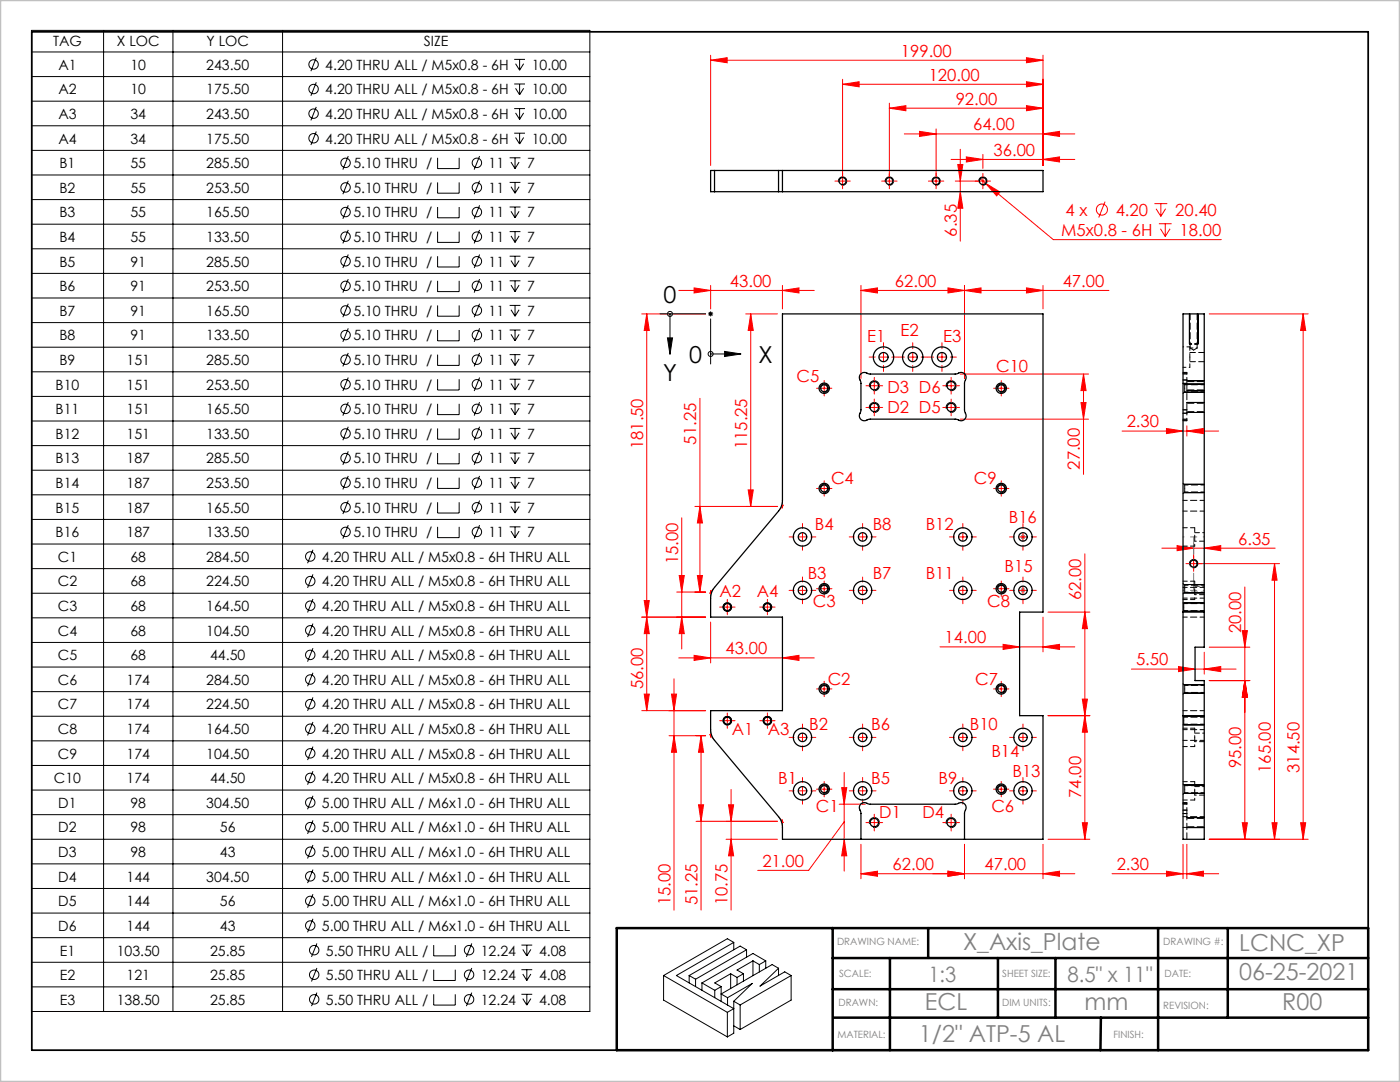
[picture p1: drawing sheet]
<svg xmlns="http://www.w3.org/2000/svg" width="279mm" height="216mm" viewBox="0 0 279 216" stroke-linecap="round" stroke-linejoin="round" font-family="sans-serif">
<g fill="none" stroke="#f00" stroke-width=".2">
<path d="M141.8 12l3.3-.5v1zM141.8 11v22M141.8 12h66.4M168.2 16.8l3.3-.5v1zM168.2 15.8v19.3M168.2 16.8h40M204.9 16.3l3.3 .5-3.3 .5zM204.9 11.5l3.3 .5-3.3 .5zM208.2 11v22M167.3 36.1h1.7M168.2 35.3v1.7M176.7 36.1h1.6"/>
<path d="M177.5 21.6l3.3-.5v1zM177.5 20.6v14.5M177.5 21.6h30.7M177.5 35.3v1.7M180.5 26.7h34M183.5 26.2l3.3 .5-3.3 .5zM186 36.1h1.7M186.8 35.3v1.7M186.8 25.7v9.4M189.8 31.8h24.7M190.6 36.1h4.6M191.1 32.8h1.1l-.6 3.3z"/>
<path d="M191.6 38.3l.6 3.3h-1.1zM191.6 29.8v18.3M192.9 31.3l3.3 .5-3.3 .5zM195.3 36.1h1.7M195.6 35.7l14.6 12.1h33.5M196.2 35.3v1.7M196.2 30.8v2.8M196.7 36.6l2.9 1.7-.7 .8zM204.9 21.1l3.3 .5-3.3 .5zM208.2 31.8l3.3-.5v1zM208.2 26.7l3.3-.5v1zM135.5 58h27"/>
<path d="M138.5 57.4l3.3 .6-3.3 .5zM141.8 57v4.6M156.2 58l3.3-.6v1.1zM156.2 57v4.6M171.8 58l3.3-.6v1.1zM171.8 58h49.5M171.8 57v18.5M189.2 57.4l3.3 .6-3.3 .5zM192.5 58l3.3-.6v1.1zM192.5 57v18.5M204.9 57.4l3.3 .6-3.3 .5zM208.2 57v4.6"/>
<path d="M220.5 40.2l-1.2 3.2M230.4 40.6h2.5M230.7 41.6l1 1.6M231.3 44.6h2.5M231.6 45.7l.9 1.5M231.7 40.6v2.6M232.5 44.6v2.6M232.6 41.6l-.9 1.6M233.5 45.7l-1 1.5M128.1 62.6h12.7M129.1 62.6v79.2M129.1 62.6l.5 3.3h-1z"/>
<path d="M139.7 79.5v38.6M148.8 62.6h6.4M149.8 62.6l.5 3.3h-1zM149.8 62.6v38.5M163.7 77.5h1.6M164.5 76.6v1.7M173.7 77h1.6M174.5 76.1v1.7M175.5 71.3h1.7M176.3 70.4v1.7M181.3 71.3h1.7M182.2 70.4v1.7"/>
<path d="M187.2 71.3h1.6M188 70.4v1.7M189 77h1.7M189.8 76.1v1.7M191.6 74.6h25.6M199 77.5h1.7M199.8 76.6v1.7M216.2 74.6l.5 3.3h-1zM216.2 74.6v20.1M241.3 62.6h19.8M260.1 62.6l.5 3.3h-1zM260.1 62.6v104.9"/>
<path d="M149.3 97.8h1l-.5 3.3zM163.7 97.5h1.6M164.5 96.6v1.7M173.7 81.3h1.6M174.5 80.5v1.6M189 81.3h1.7M189.8 80.5v1.6M191.6 83.6h25.6M199 97.5h1.7M199.8 96.6v1.7M215.7 80.3h1l-.5 3.3zM223.9 86h19.3"/>
<path d="M232.8 85.5l3.3 .5-3.3 .5zM236.9 86l3.3-.5v1zM236.9 85v2M128.6 119.8h1l-.5 3.3zM135.1 118.1h5.7M135.5 114.8h1.1l-.5 3.3zM136.1 103.3v26.2M138.7 101.1h16.5M139.2 114.8h1l-.5 3.3zM139.7 101.1l.5 3.3h-1zM141.8 117.8v1.2M142.4 117.5l-.8 .9"/>
<path d="M156.2 100.2v1.2M156.4 100.8l-.8 .9M159.3 107.1h1.7M159.3 117.8h1.7M160.2 106.3v1.7M160.2 117v1.6M163.7 117.5h1.6M164.5 116.6v1.7M171.3 107.1h1.7M171.3 117.8h1.7M172.2 106.3v1.7M172.2 117v1.6"/>
<path d="M191.3 107.1h1.7M191.3 117.8h1.7M192.2 106.3v1.7M192.2 117v1.6M199 117.5h1.7M199.8 116.6v1.7M203.3 107.1h1.7M203.3 117.8h1.7M204.2 106.3v1.7M204.2 117v1.6M216.5 110.5v57M231.9 109.4h22.6"/>
<path d="M234.9 108.9l3.3 .5-3.3 .5zM237.4 112.5h1.6M238.2 108.4v3.1M238.2 111.6v1.7M239.2 112.5h16.2M240.3 109.4l3.3-.5v1zM248.4 117.1v50.4M254.4 112.5l.5 3.3h-1zM254.4 112.5v55M128.6 138.5h1l-.5 3.3zM129.1 123.1l.5 3.3h-1zM134 138.5h1l-.5 3.3z"/>
<path d="M134.5 135.5v46.1M135.5 131.3h27M136.1 123.1l.5 3.3h-1.1zM138.5 130.8l3.3 .5-3.3 .5zM140.8 123.1h-12.7M141.8 124.1v8.2M144.3 121.1h1.7M145.2 120.3v1.7M152.3 121.1h1.7M153.2 120.3v1.7M156.2 131.3l3.3-.5v1zM163.7 137.5h1.6"/>
<path d="M164.5 136.6v1.7M187.6 129.1h26.9M199 137.5h1.7M199.8 136.6v1.7M200.2 128.6l3.3 .5-3.3 .5zM208.2 129.1l3.3-.5v1zM208.2 123.1v7M209.2 122.1h8.3M216 139.5h1l-.5 3.3zM216.5 122.1l.5 3.3h-1zM225.8 133.5h20.9M235.2 133l3.3 .5-3.3 .5z"/>
<path d="M240.3 133.5l3.3-.5v1zM240.3 130.1v4.4M241.3 129.1h8.1M241.3 135.8h8.1M247.9 125.8h1l-.5 3.3zM248.4 135.8l.5 3.3h-1zM133.5 146.8h7.3M134.5 146.8l.5 3.3h-1zM139.9 146.8l.5 3.3h-1zM139.9 146.8v34.8M140.8 141.8h-12.7M141.6 146.5l.8 1"/>
<path d="M141.8 145.9v1.2M144.3 143.8h1.7M145.2 143v1.6M145.9 157.5v24.1M152.3 143.8h1.7M153.2 143v1.6M159.3 147.1h1.7M159.3 157.8h1.7M160.2 146.3v1.7M160.2 157v1.6M163.7 157.5h1.6M164.5 156.6v1.7"/>
<path d="M168 157.2h1l-.5 3.3zM168.5 154.1v19.7M171.3 147.1h1.7M171.3 157.8h1.7M172.2 146.3v1.7M172.2 157v1.6M191.3 147.1h1.7M191.3 157.8h1.7M192.2 146.3v1.7M192.2 157v1.6M199 157.5h1.7M199.8 156.6v1.7"/>
<path d="M203.3 147.1h1.7M203.3 157.8h1.7M204.2 146.3v1.7M204.2 157v1.6M209.2 142.8h8.3M216.5 142.8l.5 3.3h-1zM138.9 163.9h16.3M139.4 160.6h1l-.5 3.3zM144.9 167.5h10.3M145.4 160.6h1l-.5 3.3zM145.9 167.5l.5 3.3h-1zM155.6 163.2l.8 .9"/>
<path d="M156.2 163.6v1.2M167.5 160.5h5.2M168.5 167.5l.5 3.3h-1zM168.5 164l-7.1 9.7h-10.2M171.8 174.3l3.3-.5v1.1zM171.8 168.5v6.8M171.8 174.3h42.7M173.7 164.1h1.6M174.5 163.3v1.7M189 164.1h1.7M189.2 173.8l3.3 .5-3.3 .6zM189.8 163.3v1.7"/>
<path d="M192.5 168.5v6.8M208.2 174.3l3.3-.5v1.1zM208.2 168.5v6.8M209.2 167.5h8.3M216 164.2h1l-.5 3.3zM221.9 174.3h21.3M232.8 173.8l3.3 .5-3.3 .6zM236.1 168.5v6.8M236.9 174.3l3.3-.5v1.1zM236.9 168.5v6.8M241.3 167.5h19.8M247.9 164.2h1l-.5 3.3z"/>
<path d="M253.9 164.2h1l-.5 3.3zM259.6 164.2h1l-.5 3.3z"/>
<circle cx="219.9" cy="41.8" r="1.11"/>
</g>
<g fill="none" stroke="#000" stroke-width=".2">
<path d="M6.3 6.1h111.4v195.7h-111.4zM6.3 15.3h111.4M6.3 10.4h111.4M20.7 6.1v195.7M34.5 6.1v195.7M56.4 6.1v195.7M63.1 11.5l-1.1 2.7M63.1 16.4l-1.1 2.7M102.6 11.8h2.2M102.6 16.8h2.2M102.9 12.7l.8 1.3M102.9 17.6l.8 1.3"/>
<path d="M103.7 11.8v2.2M103.7 16.8v2.1M104.5 12.7l-.8 1.3M104.5 17.6l-.8 1.3M6.3 20.2h111.4M6.3 25.1h111.4M6.3 30h111.4M6.3 34.9h111.4M6.3 39.8h111.4M63.1 21.3l-1.1 2.7M63.1 26.2l-1.1 2.7M69.5 31.2l-1.1 2.6"/>
<path d="M69.5 36.1l-1.1 2.6M87.3 31.5v2.1h4.3v-2.1M87.3 36.4v2.1h4.3v-2.1M95.7 31.2l-1.1 2.6M95.7 36.1l-1.1 2.6M101.7 31.5h2.2M101.7 36.4h2.2M102 32.3l.8 1.3M102 37.3l.8 1.2M102.6 21.7h2.2M102.6 26.6h2.2M102.8 31.5v2.1"/>
<path d="M102.8 36.4v2.1M102.9 22.5l.8 1.3M102.9 27.4l.8 1.3M103.6 32.3l-.8 1.3M103.6 37.3l-.8 1.2M103.7 21.7v2.1M103.7 26.6v2.1M104.5 22.5l-.8 1.3M104.5 27.4l-.8 1.3M167.3 36.3a.83 .83 0 0 1 .8-1 .83 .83 0 0 1 .9 .9 .83 .83 0 0 1-1.1 .7M176.7 36.3a.83 .83 0 0 1 .7-1 .83 .83 0 0 1 .9 .9 .83 .83 0 0 1-1 .7M186 36.3a.83 .83 0 0 1 .7-1 .83 .83 0 0 1 1 .9 .83 .83 0 0 1-1.1 .7"/>
<path d="M195.3 36.3a.83 .83 0 0 1 .8-1 .83 .83 0 0 1 .9 .9 .83 .83 0 0 1-1.1 .7M6.3 44.7h111.4M6.3 49.6h111.4M6.3 54.6h111.4M6.3 59.5h111.4M69.5 41l-1.1 2.7M69.5 45.9l-1.1 2.7M69.5 50.8l-1.1 2.7M69.5 55.7l-1.1 2.7M87.3 41.3v2.2h4.3v-2.2M87.3 46.2v2.2h4.3v-2.2M87.3 51.1v2.2h4.3v-2.2"/>
<path d="M87.3 56v2.2h4.3v-2.2M95.7 41l-1.1 2.7M95.7 45.9l-1.1 2.7M95.7 50.8l-1.1 2.7M95.7 55.7l-1.1 2.7M101.7 41.3h2.2M101.7 46.2h2.2M101.7 51.1h2.2M101.7 56h2.2M102 42.2l.8 1.3M102 47.1l.8 1.3M102 52l.8 1.3"/>
<path d="M102 56.9l.8 1.3M102.8 41.3v2.2M102.8 46.2v2.2M102.8 51.1v2.2M102.8 56v2.2M103.6 42.2l-.8 1.3M103.6 47.1l-.8 1.3M103.6 52l-.8 1.3M103.6 56.9l-.8 1.3M6.3 64.4h111.4M6.3 69.3h111.4M6.3 74.2h111.4"/>
<path d="M6.3 79.1h111.4M69.5 60.6l-1.1 2.7M69.5 65.5l-1.1 2.7M69.5 70.4l-1.1 2.7M69.5 75.3l-1.1 2.7M87.3 60.9v2.2h4.3v-2.2M87.3 65.9v2.1h4.3v-2.1M87.3 70.8v2.1h4.3v-2.1M87.3 75.7v2.1h4.3v-2.1M95.7 60.6l-1.1 2.7M95.7 65.5l-1.1 2.7M95.7 70.4l-1.1 2.7"/>
<path d="M95.7 75.3l-1.1 2.7M101.7 60.9h2.2M101.7 65.9h2.2M101.7 70.8h2.2M101.7 75.7h2.2M102 61.8l.8 1.3M102 66.7l.8 1.3M102 71.6l.8 1.3M102 76.5l.8 1.3M102.8 60.9v2.2M102.8 65.9v2.1M102.8 70.8v2.1"/>
<path d="M102.8 75.7v2.1M103.6 61.8l-.8 1.3M103.6 66.7l-.8 1.3M103.6 71.6l-.8 1.3M103.6 76.5l-.8 1.3M131.7 62.6h9.1M133.2 67.4h1l-.5 3.3zM133.7 62.6v4.8M141.3 62.6h1M141.5 62.3l.7 .7M141.8 62.1v1M141.8 63.6v9"/>
<path d="M141.8 70.6h2.8M142.2 62.3l-.7 .7M144.6 70.1l3.3 .5-3.3 .5zM163.7 77.7a.83 .83 0 0 1 .7-1.1 .83 .83 0 0 1 .9 .9 .83 .83 0 0 1-1 .8M173.5 77.2a1 1 0 0 1 .9-1.2 1 1 0 0 1 1.1 1.1 1 1 0 0 1-1.3 .8M188.9 77.2a1 1 0 0 1 .8-1.2 1 1 0 0 1 1.1 1.1 1 1 0 0 1-1.2 .8M199 77.7a.83 .83 0 0 1 .7-1.1 .83 .83 0 0 1 1 .9 .83 .83 0 0 1-1.1 .8M236.3 76.6h4M236.3 78.3h4M236.9 76h3.4M236.9 78h3.4M237.4 62.6v6"/>
<path d="M239 62.6v6M6.3 84h111.4M6.3 88.9h111.4M6.3 93.8h111.4M6.3 98.7h111.4M69.5 80.2l-1.1 2.7M69.5 85.2l-1.1 2.6M69.5 90.1l-1.1 2.7M69.5 95l-1.1 2.7M69.5 99.9l-1.1 2.7M87.3 80.6v2.1h4.3v-2.1M87.3 85.5v2.1h4.3v-2.1"/>
<path d="M87.3 90.4v2.1h4.3v-2.1M87.3 95.3v2.2h4.3v-2.2M95.7 80.2l-1.1 2.7M95.7 85.2l-1.1 2.6M95.7 90.1l-1.1 2.7M95.7 95l-1.1 2.7M95.7 99.9l-1.1 2.7M101.7 80.6h2.2M101.7 85.5h2.2M101.7 90.4h2.2M101.7 95.3h2.2M102 81.4l.8 1.3"/>
<path d="M102 86.3l.8 1.3M102 91.3l.8 1.2M102 96.2l.8 1.3M102.8 80.6v2.1M102.8 85.5v2.1M102.8 90.4v2.1M102.8 95.3v2.2M103.6 81.4l-.8 1.3M103.6 86.3l-.8 1.3M103.6 91.3l-.8 1.2M103.6 96.2l-.8 1.3M163.7 97.7a.83 .83 0 0 1 .7-1.1 .83 .83 0 0 1 .9 .9 .83 .83 0 0 1-1 .8"/>
<path d="M173.5 81.6a1 1 0 0 1 .9-1.3 1 1 0 0 1 1.1 1.1 1 1 0 0 1-1.3 .9M188.9 81.6a1 1 0 0 1 .8-1.3 1 1 0 0 1 1.1 1.1 1 1 0 0 1-1.2 .9M199 97.7a.83 .83 0 0 1 .7-1.1 .83 .83 0 0 1 1 .9 .83 .83 0 0 1-1.1 .8M236.3 96.6h4M236.3 98.3h4M236.9 80.3h3.4M236.9 82.3h3.4M6.3 103.6h111.4M6.3 108.6h111.4M6.3 113.5h111.4M6.3 118.4h111.4M62.5 109.7l-1.1 2.7"/>
<path d="M62.5 114.6l-1.1 2.7M62.5 119.5l-1.1 2.7M69.5 104.8l-1.1 2.7M87.3 100.2v2.2h4.3v-2.2M87.3 105.1v2.2h4.3v-2.2M95.7 104.8l-1.1 2.7M101.7 100.2h2.2M101.7 105.1h2.2M102 101.1l.8 1.3M102 106l.8 1.3M102.8 100.2v2.2M102.8 105.1v2.2"/>
<path d="M103.6 101.1l-.8 1.3M103.6 106l-.8 1.3M163.7 117.7a.83 .83 0 0 1 .7-1.1 .83 .83 0 0 1 .9 .9 .83 .83 0 0 1-1 .8M199 117.7a.83 .83 0 0 1 .7-1.1 .83 .83 0 0 1 1 .9 .83 .83 0 0 1-1.1 .8M236.3 116.6h4M236.3 118.3h4M237.4 112.7a.83 .83 0 0 1 .7-1.1 .83 .83 0 0 1 .9 .9 .83 .83 0 0 1-1 .8M6.3 123.3h111.4M6.3 128.2h111.4M6.3 133.1h111.4M6.3 138h111.4M62.5 124.4l-1.1 2.7"/>
<path d="M62.5 129.3l-1.1 2.7M62.5 134.2l-1.1 2.7M62.5 139.2l-1.1 2.6M144.3 121.4a.83 .83 0 0 1 .8-1.1 .83 .83 0 0 1 .9 .9 .83 .83 0 0 1-1.1 .7M152.3 121.4a.83 .83 0 0 1 .8-1.1 .83 .83 0 0 1 .9 .9 .83 .83 0 0 1-1.1 .7M163.7 137.7a.83 .83 0 0 1 .7-1.1 .83 .83 0 0 1 .9 .9 .83 .83 0 0 1-1 .8M199 137.7a.83 .83 0 0 1 .7-1.1 .83 .83 0 0 1 1 .9 .83 .83 0 0 1-1.1 .8M236.2 120.3h4.1M236.2 122h4.1M236.3 136.6h4M236.3 138.3h4M6.3 142.9h111.4"/>
<path d="M6.3 147.8h111.4M6.3 152.7h111.4M6.3 157.6h111.4M62.5 144.1l-1.1 2.7M62.5 149l-1.1 2.7M62.5 153.9l-1.1 2.7M62.5 158.8l-1.1 2.7M144.3 144a.83 .83 0 0 1 .8-1 .83 .83 0 0 1 .9 .9 .83 .83 0 0 1-1.1 .7M152.3 144a.83 .83 0 0 1 .8-1 .83 .83 0 0 1 .9 .9 .83 .83 0 0 1-1.1 .7M163.7 157.7a.83 .83 0 0 1 .7-1.1 .83 .83 0 0 1 .9 .9 .83 .83 0 0 1-1 .8M199 157.7a.83 .83 0 0 1 .7-1.1 .83 .83 0 0 1 1 .9 .83 .83 0 0 1-1.1 .8M236.2 143h4.1"/>
<path d="M236.2 144.6h4.1M236.3 156.6h4M236.3 158.3h4M6.3 162.6h111.4M6.3 167.5h111.4M6.3 172.4h111.4M6.3 177.3h111.4M62.5 163.7l-1.1 2.7M62.5 168.6l-1.1 2.7M62.5 173.5l-1.1 2.7M62.5 178.4l-1.1 2.7M173.5 164.4a1 1 0 0 1 .9-1.3 1 1 0 0 1 1.1 1.1 1 1 0 0 1-1.3 .9"/>
<path d="M188.9 164.4a1 1 0 0 1 .8-1.3 1 1 0 0 1 1.1 1.1 1 1 0 0 1-1.2 .9M236.9 163.1h3.4M236.9 165.1h3.4M6.3 182.2h111.4M6.3 187.1h111.4M6.3 192h111.4M6.3 196.9h111.4M62.5 183.3l-1.1 2.7M63.2 188.2l-1 2.7M63.2 193.2l-1 2.6M63.2 198.1l-1 2.7M86.6 188.6v2.1h4.3v-2.1"/>
<path d="M86.6 193.5v2.1h4.3v-2.1M86.6 198.4v2.2h4.3v-2.2M94.2 188.2l-1.1 2.7M94.2 193.2l-1.1 2.6M94.2 198.1l-1.1 2.7M104.1 188.6h2.1M104.1 193.5h2.1M104.1 198.4h2.1M104.3 189.4l.8 1.3M104.3 194.4l.8 1.2M104.3 199.3l.8 1.3M105.1 188.6v2.1"/>
<path d="M105.1 193.5v2.1M105.1 198.4v2.2M105.9 189.4l-.8 1.3M105.9 194.4l-.8 1.2M105.9 199.3l-.8 1.3M132.4 194.7v4.9l12.8 7.3M132.4 194.7l12.8 7.3M137.5 194.7l1.3 .7M137.5 194.7v1.4M138.8 195.4v1.5M140.1 196.1l2.5 1.5M140.1 196.1v1.5"/>
<path d="M142.6 197.6v1.5M143.9 196.9v2.9M143.9 196.9l-1.3 .7M145.2 199.1l4.9-2.9-3.7 3.6M145.2 199.1v1.5M145.8 194.3l-3.2 1.8 1.3 .8M145.8 194.3l1.3 .7M145.8 194.3v2.9M146.4 188l-11.4 6.7 11.4 6.6-1.2 .7M146.4 199.8l1.3 .7M146.4 188l-1.2-.7-12.8 7.4M146.4 199.8v6.4l-1.2 .7"/>
<path d="M146.4 188v1.5M147.1 195v1.5M148.4 194.3l-1.3 .7M148.4 194.3v1.5M149 189.5l-1.3-.7-10.2 5.9M149 189.5l-10.2 5.9M149 189.5v1.5M150.3 191.7l1.2 .8M150.3 191.7l-3.2 1.9 1.3 .7M150.3 191.7v3M151.5 192.5v1.4M152.8 191.7l-2.5-1.4-10.2 5.8"/>
<path d="M152.8 191.7l-1.3 .8M152.8 191.7v1.5M155.4 193.2l-1.3-.7-10.2 5.8 1.3 .8M155.4 193.2l-3.7 3.6 4.9-2.9 1.3 .8M155.4 193.2v1.4M157.9 194.7l-10.2 5.8M157.9 194.7v4.9l-10.2 5.8M145.2 202v4.9M146.4 204.7l1.3 .7M147.7 200.5v4.9"/>
<circle cx="62.6" cy="17.8" r=".94"/>
<circle cx="62.6" cy="12.9" r=".94"/>
<circle cx="62.6" cy="22.7" r=".94"/>
<circle cx="62.6" cy="27.6" r=".94"/>
<circle cx="69" cy="37.4" r=".94"/>
<circle cx="69" cy="32.5" r=".94"/>
<circle cx="95.2" cy="32.5" r=".94"/>
<circle cx="95.2" cy="37.4" r=".94"/>
<circle cx="69" cy="42.3" r=".94"/>
<circle cx="69" cy="57" r=".94"/>
<circle cx="69" cy="47.2" r=".94"/>
<circle cx="69" cy="52.1" r=".94"/>
<circle cx="95.2" cy="47.2" r=".94"/>
<circle cx="95.2" cy="42.3" r=".94"/>
<circle cx="95.2" cy="52.1" r=".94"/>
<circle cx="95.2" cy="57" r=".94"/>
<circle cx="69" cy="62" r=".94"/>
<circle cx="69" cy="66.9" r=".94"/>
<circle cx="69" cy="71.8" r=".94"/>
<circle cx="69" cy="76.7" r=".94"/>
<circle cx="95.2" cy="62" r=".94"/>
<circle cx="95.2" cy="66.9" r=".94"/>
<circle cx="95.2" cy="76.7" r=".94"/>
<circle cx="95.2" cy="71.8" r=".94"/>
<circle cx="133.7" cy="62.6" r=".5"/>
<circle cx="141.8" cy="70.6" r=".5"/>
<circle cx="69" cy="81.6" r=".94"/>
<circle cx="69" cy="86.5" r=".94"/>
<circle cx="69" cy="91.4" r=".94"/>
<circle cx="69" cy="96.3" r=".94"/>
<circle cx="95.2" cy="81.6" r=".94"/>
<circle cx="95.2" cy="86.5" r=".94"/>
<circle cx="95.2" cy="91.4" r=".94"/>
<circle cx="95.2" cy="96.3" r=".94"/>
<circle cx="61.9" cy="111" r=".94"/>
<circle cx="61.9" cy="116" r=".94"/>
<circle cx="69" cy="101.2" r=".94"/>
<circle cx="69" cy="106.1" r=".94"/>
<circle cx="95.2" cy="101.2" r=".94"/>
<circle cx="95.2" cy="106.1" r=".94"/>
<circle cx="61.9" cy="120.9" r=".94"/>
<circle cx="61.9" cy="125.8" r=".94"/>
<circle cx="61.9" cy="130.7" r=".94"/>
<circle cx="61.9" cy="135.6" r=".94"/>
<circle cx="61.9" cy="150.3" r=".94"/>
<circle cx="61.9" cy="145.4" r=".94"/>
<circle cx="61.9" cy="155.2" r=".94"/>
<circle cx="61.9" cy="140.5" r=".94"/>
<circle cx="61.9" cy="170" r=".94"/>
<circle cx="61.9" cy="165" r=".94"/>
<circle cx="61.9" cy="179.8" r=".94"/>
<circle cx="61.9" cy="160.1" r=".94"/>
<circle cx="61.9" cy="174.9" r=".94"/>
<circle cx="61.9" cy="184.7" r=".94"/>
<circle cx="62.7" cy="189.6" r=".94"/>
<circle cx="62.7" cy="194.5" r=".94"/>
<circle cx="62.7" cy="199.4" r=".94"/>
<circle cx="93.6" cy="194.5" r=".94"/>
<circle cx="93.6" cy="199.4" r=".94"/>
<circle cx="93.6" cy="189.6" r=".94"/>
</g>
<path d="M203.7 107.1h1M203.7 117.8h1M203.8 106.8l.7 .7M203.8 117.4l.7 .8M204.2 106.6v1M204.2 117.3v1M204.5 106.8l-.7 .7M204.5 117.4l-.7 .8" fill="none" stroke="#808080" stroke-width=".2"/>
<path d="M239 112.2a.83 .83 0 0 0-1.4-.3 .83 .83 0 0 0 .3 1.4 .83 .83 0 0 0 1.1-.9v-.2" fill="none" stroke="#808080" stroke-width=".2" stroke-dasharray="15.2 1.3 1.3 1.3" stroke-dashoffset="14.5" stroke-linecap="butt"/>
<path d="M6.3 6.3h266.8v203.2h-266.8z" fill="none" stroke="#000" stroke-width=".35"/>
<path d="M123.1 185.2h149.9v24.4h-149.9zM166.2 191.2h106.8M166.2 197.4h106.8M166.2 185.2v24.4M177.6 191.2v18.4M185.2 185.2v5.9M199.2 191.2v11.9M210.6 191.2v11.9M231.1 185.2v24.4M245 185.2v17.9M166.4 203.1h106.6M219.7 203.1l-.1 6.5" fill="none" stroke="#000" stroke-width=".5"/>
<path d="M0 0h279.4v215.9h-279.4z" fill="none" stroke="#c0c0c0" stroke-width=".5"/>
<path d="M240.3 107.1h-4.2M240.3 117.8h-4.2" fill="none" stroke="#808080" stroke-width=".2" stroke-dasharray="15.2 1.3 1.3 1.3" stroke-dashoffset="15"/>
<path d="M238.2 107.1v10.7" fill="none" stroke="#808080" stroke-width=".2" stroke-dasharray="15.2 1.3 1.3 1.3" stroke-dashoffset="11.8"/>
<g fill="none" stroke="#f00" stroke-width=".2" stroke-dasharray="15.2 1.3 1.3 1.3">
<path d="M167.3 36.1h-.7M168.2 35.3v-.7M168.2 37v.7M169 36.1h.7M176.7 36.1h-.7M177.5 35.3v-.7M177.5 37v.7M178.3 36.1h.7M186 36.1h-.7M186.8 35.3v-.7M186.8 37v.7M187.7 36.1h.7"/>
<path d="M195.3 36.1h-.7M196.2 35.3v-.7M196.2 37v.7M197 36.1h.7M163.7 77.5h-.7M164.5 76.6v-.7M164.5 78.3v.7M165.3 77.5h.7M173.7 77h-.9M174.5 76.1v-.8M174.5 77.8v.8M174.7 71.3h-1.3"/>
<path d="M175.3 77h.9M176.3 69.6v-1.2M176.3 72.9v1.2M178 71.3h1.2M180.5 71.3h-1.2M182.2 69.6v-1.2M182.2 72.9v1.2M183.8 71.3h1.2M186.3 71.3h-1.2M188 69.6v-1.2M188 72.9v1.2M189 77h-.8"/>
<path d="M189.7 71.3h1.2M189.8 76.1v-.8M189.8 77.8v.8M190.7 77h.8M199 77.5h-.7M199.8 76.6v-.7M199.8 78.3v.7M200.7 77.5h.7M163.7 97.5h-.7M164.5 96.6v-.7M164.5 98.3v.7M165.3 97.5h.7"/>
<path d="M173.7 81.3h-.9M174.5 80.5v-.9M174.5 82.1v.9M175.3 81.3h.9M189 81.3h-.8M189.8 80.5v-.9M189.8 82.1v.9M190.7 81.3h.8M199 97.5h-.7M199.8 96.6v-.7M199.8 98.3v.7M200.7 97.5h.7"/>
<path d="M158.5 117.8h-1M158.5 107.1h-1M160.2 116.1v-1M160.2 119.5v1M160.2 105.5v-1M160.2 108.8v1M161.8 117.8h1M161.8 107.1h1M163.7 117.5h-.7M164.5 116.6v-.7M164.5 118.3v.7M165.3 117.5h.7"/>
<path d="M170.5 107.1h-1M170.5 117.8h-1M172.2 105.5v-1M172.2 108.8v1M172.2 116.1v-1M172.2 119.5v1M173.8 107.1h1M173.8 117.8h1M190.5 107.1h-1M190.5 117.8h-1M192.2 105.5v-1M192.2 108.8v1"/>
<path d="M192.2 116.1v-1M192.2 119.5v1M193.8 107.1h1M193.8 117.8h1M199 117.5h-.7M199.8 116.6v-.7M199.8 118.3v.7M200.7 117.5h.7M202.5 107.1h-1M202.5 117.8h-1M204.2 105.5v-1M204.2 108.8v1"/>
<path d="M204.2 116.1v-1M204.2 119.5v1M205.8 107.1h1M205.8 117.8h1M237.4 112.5h-.7M238.2 111.6v-.7M238.2 113.3v.7M239 112.5h.7M144.3 121.1h-.7M145.2 120.3v-.7M145.2 122v.7M146 121.1h.7"/>
<path d="M152.3 121.1h-.7M153.2 120.3v-.7M153.2 122v.7M154 121.1h.7M163.7 137.5h-.7M164.5 136.6v-.7M164.5 138.3v.7M165.3 137.5h.7M199 137.5h-.7M199.8 136.6v-.7M199.8 138.3v.7M200.7 137.5h.7"/>
<path d="M144.3 143.8h-.7M145.2 143v-.7M145.2 144.6v.7M146 143.8h.7M152.3 143.8h-.7M153.2 143v-.7M153.2 144.6v.7M154 143.8h.7M158.5 147.1h-1M158.5 157.8h-1M160.2 145.5v-1M160.2 148.8v1"/>
<path d="M160.2 156.1v-1M160.2 159.5v1M161.8 147.1h1M161.8 157.8h1M163.7 157.5h-.7M164.5 156.6v-.7M164.5 158.3v.7M165.3 157.5h.7M170.5 157.8h-1M170.5 147.1h-1M172.2 156.1v-1M172.2 159.5v1"/>
<path d="M172.2 145.5v-1M172.2 148.8v1M173.8 157.8h1M173.8 147.1h1M190.5 147.1h-1M190.5 157.8h-1M192.2 145.5v-1M192.2 148.8v1M192.2 156.1v-1M192.2 159.5v1M193.8 147.1h1M193.8 157.8h1"/>
<path d="M199 157.5h-.7M199.8 156.6v-.7M199.8 158.3v.7M200.7 157.5h.7M202.5 147.1h-1M202.5 157.8h-1M204.2 145.5v-1M204.2 148.8v1M204.2 156.1v-1M204.2 159.5v1M205.8 147.1h1M205.8 157.8h1"/>
<path d="M173.7 164.1h-.9M174.5 163.3v-.8M174.5 165v.8M175.3 164.1h.9M189 164.1h-.8M189.8 163.3v-.8M189.8 165v.8M190.7 164.1h.8"/>
</g>
<path d="M237.4 68.6h1.6" fill="none" stroke="#000" stroke-width=".2" stroke-dasharray="1.3 .6" stroke-dashoffset=".8"/>
<g fill="#f00">
<path d="M138.5 57.4l3.3 .6-3.3 .5zM156.2 58l3.3-.6v1.1z"/>
<path d="M149.3 97.8h1l-.5 3.3zM149.8 62.6l.5 3.3h-1zM139.4 160.6h1l-.5 3.3zM139.9 146.8l.5 3.3h-1zM134.5 146.8l.5 3.3h-1zM134 138.5h1l-.5 3.3z"/>
<path d="M129.1 62.6l.5 3.3h-1zM128.6 119.8h1l-.5 3.3zM139.7 101.1l.5 3.3h-1zM139.2 114.8h1l-.5 3.3zM135.5 114.8h1.1l-.5 3.3zM136.1 123.1l.5 3.3h-1.1zM145.4 160.6h1l-.5 3.3zM145.9 167.5l.5 3.3h-1z"/>
<path d="M156.2 131.3l3.3-.5v1zM138.5 130.8l3.3 .5-3.3 .5z"/>
<path d="M189.2 173.8l3.3 .5-3.3 .6zM171.8 174.3l3.3-.5v1.1zM189.2 57.4l3.3 .6-3.3 .5zM171.8 58l3.3-.6v1.1zM204.9 57.4l3.3 .6-3.3 .5zM192.5 58l3.3-.6v1.1zM208.2 129.1l3.3-.5v1zM200.2 128.6l3.3 .5-3.3 .5zM240.3 109.4l3.3-.5v1zM234.9 108.9l3.3 .5-3.3 .5zM240.3 133.5l3.3-.5v1zM235.2 133l3.3 .5-3.3 .5zM236.9 174.3l3.3-.5v1.1zM232.8 173.8l3.3 .5-3.3 .6zM236.9 86l3.3-.5v1zM232.8 85.5l3.3 .5-3.3 .5zM208.2 31.8l3.3-.5v1zM192.9 31.3l3.3 .5-3.3 .5zM208.2 26.7l3.3-.5v1zM183.5 26.2l3.3 .5-3.3 .5zM204.9 21.1l3.3 .5-3.3 .5zM177.5 21.6l3.3-.5v1zM204.9 16.3l3.3 .5-3.3 .5zM168.2 16.8l3.3-.5v1zM204.9 11.5l3.3 .5-3.3 .5zM141.8 12l3.3-.5v1z"/>
<path d="M168 157.2h1l-.5 3.3zM168.5 167.5l.5 3.3h-1zM196.7 36.6l2.2 2.5 .7-.8z"/>
<path d="M189.2 173.8l3.3 .5-3.3 .6zM208.2 174.3l3.3-.5v1.1z"/>
<path d="M215.7 80.3h1l-.5 3.3zM216.2 74.6l.5 3.3h-1zM253.9 164.2h1l-.5 3.3zM254.4 112.5l.5 3.3h-1zM259.6 164.2h1l-.5 3.3zM260.1 62.6l.5 3.3h-1zM191.6 38.3l.6 3.3h-1.1zM191.1 32.8h1.1l-.6 3.3z"/>
<path d="M216.5 122.1l.5 3.3h-1zM216 139.5h1l-.5 3.3zM216.5 142.8l.5 3.3h-1zM216 164.2h1l-.5 3.3zM129.1 123.1l.5 3.3h-1zM128.6 138.5h1l-.5 3.3zM247.9 125.8h1l-.5 3.3zM248.4 135.8l.5 3.3h-1zM248.4 135.8l.5 3.3h-1zM247.9 164.2h1l-.5 3.3z"/>
</g>
<path d="M144.6 70.1l3.3 .5-3.3 .5zM133.2 67.4h1l-.5 3.3z" fill="#000"/>
<g fill="none" stroke="#000" stroke-width=".25">
<path d="M142.6 34h-.8v4.3h.8M142.6 34h12.8M142.6 38.3h12.8M142.6 34v4.3M155.4 34h.8M155.4 38.3h.8M155.4 34v4.3M156.2 34v4.3M156.2 34h52v4.3h-52M156.2 62.6h52v59.5h-4.7v20.7h4.7v24.7h-52v-2.4a3.3 3.3 0 0 0-.8-2.1l-12.8-15.3a3.3 3.3 0 0 1-.8-2.1v-3.8h14.4v-18.7h-14.4v-3.7a3.3 3.3 0 0 1 .8-2.2l12.8-15.2a3.3 3.3 0 0 0 .8-2.2zM171.7 74.7a1.22 1.22 0 0 1 1.6-.1h17.7a1.1 1.1 0 0 1 1.5 0 1.1 1.1 0 0 1 0 1.5v6a1.1 1.1 0 0 1 0 1.6 1.1 1.1 0 0 1-1.5 0h-17.7a1.1 1.1 0 0 1-1.5 0 1.1 1.1 0 0 1 0-1.6v-6a1.64 1.64 0 0 1-.1-1.4zM236.1 62.6h4.2v66.5h-1.8v6.7h1.8v31.7h-4.2z"/>
<path d="M236.1 122.1h4.2M236.1 142.8h4.2M171.8 167.5v-5.5a1.1 1.1 0 0 1 0-1.6 1.1 1.1 0 0 1 1.5 0h17.7a1.1 1.1 0 0 1 1.5 0 1.1 1.1 0 0 1 0 1.6v5.5"/>
<circle cx="168.2" cy="36.1" r=".7"/>
<circle cx="177.5" cy="36.1" r=".7"/>
<circle cx="186.8" cy="36.1" r=".7"/>
<circle cx="196.2" cy="36.1" r=".7"/>
<circle cx="164.5" cy="77.5" r="1.03"/>
<circle cx="164.5" cy="77.5" r=".7"/>
<circle cx="174.5" cy="77" r=".83"/>
<circle cx="176.3" cy="71.3" r="2.04"/>
<circle cx="176.3" cy="71.3" r=".92"/>
<circle cx="182.2" cy="71.3" r=".92"/>
<circle cx="182.2" cy="71.3" r="2.04"/>
<circle cx="188" cy="71.3" r="2.04"/>
<circle cx="188" cy="71.3" r=".92"/>
<circle cx="189.8" cy="77" r=".83"/>
<circle cx="199.8" cy="77.5" r="1.03"/>
<circle cx="199.8" cy="77.5" r=".7"/>
<circle cx="164.5" cy="97.5" r="1.03"/>
<circle cx="164.5" cy="97.5" r=".7"/>
<circle cx="174.5" cy="81.3" r=".83"/>
<circle cx="189.8" cy="81.3" r=".83"/>
<circle cx="199.8" cy="97.5" r="1.03"/>
<circle cx="199.8" cy="97.5" r=".7"/>
<circle cx="160.2" cy="117.8" r=".85"/>
<circle cx="160.2" cy="107.1" r=".85"/>
<circle cx="160.2" cy="107.1" r="1.83"/>
<circle cx="160.2" cy="117.8" r="1.83"/>
<circle cx="164.5" cy="117.5" r="1.03"/>
<circle cx="164.5" cy="117.5" r=".7"/>
<circle cx="172.2" cy="107.1" r="1.83"/>
<circle cx="172.2" cy="117.8" r="1.83"/>
<circle cx="172.2" cy="117.8" r=".85"/>
<circle cx="172.2" cy="107.1" r=".85"/>
<circle cx="192.2" cy="107.1" r="1.83"/>
<circle cx="192.2" cy="117.8" r="1.83"/>
<circle cx="192.2" cy="117.8" r=".85"/>
<circle cx="192.2" cy="107.1" r=".85"/>
<circle cx="199.8" cy="117.5" r="1.03"/>
<circle cx="199.8" cy="117.5" r=".7"/>
<circle cx="204.2" cy="117.8" r=".85"/>
<circle cx="204.2" cy="107.1" r="1.83"/>
<circle cx="204.2" cy="117.8" r="1.83"/>
<circle cx="204.2" cy="107.1" r=".85"/>
<circle cx="238.2" cy="112.5" r=".7"/>
<circle cx="145.2" cy="121.1" r=".7"/>
<circle cx="145.2" cy="121.1" r=".84"/>
<circle cx="153.2" cy="121.1" r=".84"/>
<circle cx="153.2" cy="121.1" r=".7"/>
<circle cx="164.5" cy="137.5" r="1.03"/>
<circle cx="164.5" cy="137.5" r=".7"/>
<circle cx="199.8" cy="137.5" r="1.03"/>
<circle cx="199.8" cy="137.5" r=".7"/>
<circle cx="145.2" cy="143.8" r=".7"/>
<circle cx="145.2" cy="143.8" r=".84"/>
<circle cx="153.2" cy="143.8" r=".84"/>
<circle cx="153.2" cy="143.8" r=".7"/>
<circle cx="160.2" cy="147.1" r=".85"/>
<circle cx="160.2" cy="157.8" r=".85"/>
<circle cx="160.2" cy="157.8" r="1.83"/>
<circle cx="160.2" cy="147.1" r="1.83"/>
<circle cx="164.5" cy="157.5" r="1.03"/>
<circle cx="164.5" cy="157.5" r=".7"/>
<circle cx="172.2" cy="157.8" r="1.83"/>
<circle cx="172.2" cy="147.1" r="1.83"/>
<circle cx="172.2" cy="147.1" r=".85"/>
<circle cx="172.2" cy="157.8" r=".85"/>
<circle cx="192.2" cy="157.8" r="1.83"/>
<circle cx="192.2" cy="147.1" r="1.83"/>
<circle cx="192.2" cy="147.1" r=".85"/>
<circle cx="192.2" cy="157.8" r=".85"/>
<circle cx="199.8" cy="157.5" r="1.03"/>
<circle cx="199.8" cy="157.5" r=".7"/>
<circle cx="204.2" cy="157.8" r="1.83"/>
<circle cx="204.2" cy="147.1" r="1.83"/>
<circle cx="204.2" cy="147.1" r=".85"/>
<circle cx="204.2" cy="157.8" r=".85"/>
<circle cx="174.5" cy="164.1" r=".83"/>
<circle cx="189.8" cy="164.1" r=".83"/>
</g>
<path d="M238.4 117.8v-1.8M238.4 119.6v-1.8M238.4 107.1v-1.8M238.4 109v-1.9M238.4 157.8v-1.8M238.4 159.6v-1.8M238.4 147.1v-1.8M238.4 149v-1.9" fill="none" stroke="#000" stroke-width=".2" stroke-dasharray="1.3 .6" stroke-dashoffset=".9"/>
<g fill="none" stroke="#000" stroke-width=".2" stroke-dasharray="1.3 .6" stroke-dashoffset=".3">
<path d="M236.4 77.5v-.7M236.4 78.2v-.7M236.9 76.5v-.7M236.4 97.5v-.7M236.4 98.2v-.7M236.9 82.5v-.7M236.4 117.5v-.7M236.4 118.2v-.7M236.2 121.1v-.7M236.2 121.8v-.7M236.4 137.5v-.7M236.4 138.2v-.7"/>
<path d="M236.2 143.8v-.7M236.2 144.5v-.7M236.4 157.5v-.7M236.4 158.2v-.7M236.9 162.3v-.6"/>
</g>
<path d="M236.1 73.3h1.4M237.5 69.2h-1.4M237.5 69.4h1.4" fill="none" stroke="#000" stroke-width=".2" stroke-dasharray="1.3 .6" stroke-dashoffset=".7"/>
<g fill="none" stroke="#000" stroke-width=".2" stroke-dasharray="1.3 .6" stroke-dashoffset=".4">
<path d="M236.1 74.5h.8M236.1 76.5h.8M236.1 75.8h.8M236.9 75.8h-.8M236.9 74.6h-.8M236.9 74.5h-.8M236.9 76.5h-.8M236.9 74.3h-.8M237.5 69.4l.7 .5M238.2 69.9l.7-.5M236.1 82.5h.8M236.1 83.6h.8"/>
<path d="M236.1 83.8h.8M236.1 81.8h.8M236.1 84h.8M236.9 83.8h-.8M236.9 81.8h-.8M236.9 82.5h-.8M240.3 99.8h-4.2M236.1 102h4.2M236.1 119.4h4.2M236.1 119.6h2.3M236.1 109h2.3M238.4 116h-2.3"/>
<path d="M238.4 105.3h-2.3M240.3 117.2h-4.2M240.3 123.1h-4.2M236.1 147.7h4.2M236.1 159.6h2.3M236.1 149h2.3M238.4 156h-2.3M238.4 145.3h-2.3M240.3 141.8h-4.2M240.3 145.6h-4.2M236.1 160.3h.8M236.1 162.3h.8"/>
<path d="M236.1 161.7h.8M236.1 165.1h4.2M236.9 161.7h-.8M236.9 160.5h-.8M236.9 160.3h-.8M236.9 162.3h-.8M236.9 160.1h-.8M240.3 163h-4.2"/>
</g>
<path d="M236.9 75.8v-1.5M236.9 84v-1.5M236.9 161.7v-1.6" fill="none" stroke="#000" stroke-width=".2" stroke-dasharray="1.3 .6" stroke-dashoffset=".8"/>
<path d="M236.9 77.8h3.4M240.3 76.1h-3.4M236.9 81.8v-5.3M236.9 82.1h3.4M240.3 80.5h-3.4M236.9 165h3.4M240.3 163.3h-3.4" fill="none" stroke="#000" stroke-width=".2" stroke-dasharray="1.3 .6" stroke-dashoffset="-.1"/>
<g fill="none" stroke="#000" stroke-width=".2" stroke-dasharray="1.3 .6">
<path d="M236.1 78.5l.3-.3M236.4 76.8l-.3-.4M236.1 98.5l.3-.3M236.4 96.8l-.3-.4M236.1 118.5l.3-.3M236.4 116.8l-.3-.4M236.1 138.5l.3-.3M236.1 122l.1-.2M236.2 120.4l-.1-.1M236.4 136.8l-.3-.4M236.1 158.5l.3-.3M236.1 144.6l.1-.1"/>
<path d="M236.2 143.1l-.1-.1M236.4 156.8l-.3-.4M236.9 167.5v-5.2"/>
</g>
<path d="M236.4 78.2h3.9M237.5 71.3v-2.1M237.5 73.3v-2M240.3 76.8h-3.9M236.4 98.2h3.9M240.3 96.8h-3.9M236.4 118.2h3.9M240.3 116.8h-3.9M236.4 138.2h3.9M240.3 136.8h-3.9M236.4 158.2h3.9M240.3 156.8h-3.9" fill="none" stroke="#000" stroke-width=".2" stroke-dasharray="1.3 .6" stroke-dashoffset=".6"/>
<path d="M238.4 118.7h1.9M238.4 108h1.9M240.3 117h-1.9M240.3 106.3h-1.9M238.4 158.7h1.9M238.4 148h1.9M240.3 157h-1.9M240.3 146.3h-1.9" fill="none" stroke="#000" stroke-width=".2" stroke-dasharray="1.3 .6" stroke-dashoffset="1"/>
<path d="M237.5 62.6v6.8M238.9 69.4v-6.8" fill="none" stroke="#000" stroke-width=".2" stroke-dasharray="1.3 .6" stroke-dashoffset=".1"/>
<path d="M237.5 72.2h2.8M240.3 70.3h-2.8" fill="none" stroke="#000" stroke-width=".2" stroke-dasharray="1.3 .6" stroke-dashoffset=".2"/>
<path d="M236.2 121.8h4.1M240.3 120.4h-4.1M236.2 144.5h4.1M240.3 143.1h-4.1" fill="none" stroke="#000" stroke-width=".2" stroke-dasharray="1.3 .6" stroke-dashoffset=".5"/>
<g font-size="4.7">
<text x="132.4" y="60.4">0</text>
<text x="132.3" y="76">Y</text>
<text x="137.5" y="72.4">0</text>
<text x="151.4" y="72.4">X</text>
</g>
<g font-size="4.7" fill="#808080">
<text x="192.2" y="189.7">X_Axis_Plate</text>
<text x="247.3" y="189.8">LCNC_XP</text>
<text x="247.3" y="195.5">06-25-2021</text>
<text x="184.6" y="201.5">ECL</text>
<text x="216.5" y="201.5">mm</text>
<text x="255.9" y="201.5">R00</text>
<text x="183.4" y="207.9">1/2&quot; ATP-5 AL</text>
</g>
<g font-size="4.2" fill="#808080">
<text x="185.3" y="195.9">1:3</text>
<text x="213" y="195.9">8.5&quot; x 11&quot;</text>
</g>
<g font-size="3.3" fill="#f00">
<text x="179.8" y="11.3">199.00</text>
<text x="185.3" y="16.1">120.00</text>
<text x="190.7" y="20.9">92.00</text>
<text x="194.2" y="26">64.00</text>
<text x="198.3" y="31.1">36.00</text>
<text x="190.9" y="47.2" transform="rotate(-90 190.9 47.2)">6.35</text>
<text x="211.8" y="47.1">M5x0.8 - 6H</text>
<text x="212.7" y="43">4 x</text>
<text x="222.7" y="43">4.20</text>
<text x="234.5" y="43">20.40</text>
<text x="235.4" y="47.1">18.00</text>
<text x="145.7" y="57.2">43.00</text>
<text x="178.6" y="57.2">62.00</text>
<text x="212.1" y="57.2">47.00</text>
<text x="173.1" y="68.2">E1</text>
<text x="179.7" y="67.1">E2</text>
<text x="188.2" y="68.2">E3</text>
<text x="159" y="76.2">C5</text>
<text x="198.8" y="74.2">C10</text>
<text x="177.1" y="82.5">D2 D5</text>
<text x="177.1" y="78.5">D3 D6</text>
<text x="128.3" y="89.6" transform="rotate(-90 128.3 89.6)">181.50</text>
<text x="139" y="88.7" transform="rotate(-90 139 88.7)">51.25</text>
<text x="149.1" y="89.6" transform="rotate(-90 149.1 89.6)">115.25</text>
<text x="224.9" y="85.3">2.30</text>
<text x="215.5" y="93.7" transform="rotate(-90 215.5 93.7)">27.00</text>
<text x="165.9" y="96.7">C4</text>
<text x="194.4" y="96.7">C9</text>
<text x="162.6" y="105.8">B4</text>
<text x="174.2" y="105.8">B8</text>
<text x="184.7" y="105.8">B12</text>
<text x="201.3" y="104.3">B16</text>
<text x="135.3" y="112.6" transform="rotate(-90 135.3 112.6)">15.00</text>
<text x="247.1" y="108.7">6.35</text>
<text x="143.6" y="119.2">A2</text>
<text x="151" y="119.2">A4</text>
<text x="161.2" y="115.6">B3</text>
<text x="174.2" y="115.6">B7</text>
<text x="184.7" y="115.6">B11</text>
<text x="200.5" y="114.1">B15</text>
<text x="215.8" y="119.7" transform="rotate(-90 215.8 119.7)">62.00</text>
<text x="162.2" y="121.2">C3</text>
<text x="197" y="121.2">C8</text>
<text x="144.8" y="130.5">43.00</text>
<text x="188.5" y="128.4">14.00</text>
<text x="247.7" y="126.4" transform="rotate(-90 247.7 126.4)">20.00</text>
<text x="128.3" y="137.5" transform="rotate(-90 128.3 137.5)">56.00</text>
<text x="165.2" y="136.6">C2</text>
<text x="194.6" y="136.6">C7</text>
<text x="226.7" y="132.8">5.50</text>
<text x="146" y="146.6">A1</text>
<text x="153.2" y="146.6">A3</text>
<text x="161.5" y="145.6">B2</text>
<text x="173.9" y="145.6">B6</text>
<text x="193.5" y="145.6">B10</text>
<text x="197.8" y="151.1">B14</text>
<text x="202.1" y="155.1">B13</text>
<text x="247.7" y="153.3" transform="rotate(-90 247.7 153.3)">95.00</text>
<text x="253.6" y="154.2" transform="rotate(-90 253.6 154.2)">165.00</text>
<text x="259.3" y="154.2" transform="rotate(-90 259.3 154.2)">314.50</text>
<text x="155.3" y="156.5">B1</text>
<text x="173.9" y="156.5">B5</text>
<text x="187.3" y="156.5">B9</text>
<text x="215.8" y="159.2" transform="rotate(-90 215.8 159.2)">74.00</text>
<text x="162.8" y="162.1">C1</text>
<text x="175.5" y="163.3">D1</text>
<text x="184.1" y="163.3">D4</text>
<text x="197.8" y="162.1">C6</text>
<text x="152.1" y="172.9">21.00</text>
<text x="178.1" y="173.6">62.00</text>
<text x="196.5" y="173.6">47.00</text>
<text x="222.9" y="173.6">2.30</text>
<text x="133.8" y="180.7" transform="rotate(-90 133.8 180.7)">15.00</text>
<text x="139.2" y="180.7" transform="rotate(-90 139.2 180.7)">51.25</text>
<text x="145.2" y="180.7" transform="rotate(-90 145.2 180.7)">10.75</text>
</g>
<g font-size="2.8">
<text x="10.6" y="9.3">TAG</text>
<text x="23.3" y="9.3">X LOC</text>
<text x="41.2" y="9.3">Y LOC</text>
<text x="84.6" y="9.3">SIZE</text>
<text x="11.6" y="13.9">A1</text>
<text x="26" y="13.9">10</text>
<text x="41.2" y="13.9">243.50</text>
<text x="64.9" y="13.9">4.20 THRU ALL / M5x0.8 - 6H</text>
<text x="106.1" y="13.9">10.00</text>
<text x="11.6" y="18.8">A2</text>
<text x="11.6" y="23.7">A3</text>
<text x="26" y="18.8">10</text>
<text x="26" y="23.7">34</text>
<text x="41.2" y="18.8">175.50</text>
<text x="41.2" y="23.7">243.50</text>
<text x="64.9" y="18.8">4.20 THRU ALL / M5x0.8 - 6H</text>
<text x="64.9" y="23.7">4.20 THRU ALL / M5x0.8 - 6H</text>
<text x="106.1" y="18.8">10.00</text>
<text x="106.1" y="23.7">10.00</text>
<text x="11.6" y="28.7">A4</text>
<text x="26" y="28.7">34</text>
<text x="41.2" y="28.7">175.50</text>
<text x="64.9" y="28.7">4.20 THRU ALL / M5x0.8 - 6H</text>
<text x="106.1" y="28.7">10.00</text>
<text x="11.9" y="33.6">B1</text>
<text x="26" y="33.6">55</text>
<text x="41.2" y="33.6">285.50</text>
<text x="70.5" y="33.6">5.10 THRU /</text>
<text x="97.5" y="33.6">11</text>
<text x="105.2" y="33.6">7</text>
<text x="11.9" y="38.5">B2</text>
<text x="26" y="38.5">55</text>
<text x="41.2" y="38.5">253.50</text>
<text x="70.5" y="38.5">5.10 THRU /</text>
<text x="97.5" y="38.5">11</text>
<text x="105.2" y="38.5">7</text>
<text x="11.9" y="43.4">B3</text>
<text x="26" y="43.4">55</text>
<text x="41.2" y="43.4">165.50</text>
<text x="70.5" y="43.4">5.10 THRU /</text>
<text x="97.5" y="43.4">11</text>
<text x="105.2" y="43.4">7</text>
<text x="11.9" y="48.3">B4</text>
<text x="11.9" y="53.2">B5</text>
<text x="26" y="48.3">55</text>
<text x="26" y="53.2">91</text>
<text x="41.2" y="48.3">133.50</text>
<text x="41.2" y="53.2">285.50</text>
<text x="70.5" y="48.3">5.10 THRU /</text>
<text x="70.5" y="53.2">5.10 THRU /</text>
<text x="97.5" y="48.3">11</text>
<text x="97.5" y="53.2">11</text>
<text x="105.2" y="48.3">7</text>
<text x="105.2" y="53.2">7</text>
<text x="11.9" y="58.1">B6</text>
<text x="26" y="58.1">91</text>
<text x="41.2" y="58.1">253.50</text>
<text x="70.5" y="58.1">5.10 THRU /</text>
<text x="97.5" y="58.1">11</text>
<text x="105.2" y="58.1">7</text>
<text x="11.9" y="63">B7</text>
<text x="26" y="63">91</text>
<text x="41.2" y="63">165.50</text>
<text x="70.5" y="63">5.10 THRU /</text>
<text x="97.5" y="63">11</text>
<text x="105.2" y="63">7</text>
<text x="11.9" y="67.9">B8</text>
<text x="26" y="67.9">91</text>
<text x="41.2" y="67.9">133.50</text>
<text x="70.5" y="67.9">5.10 THRU /</text>
<text x="97.5" y="67.9">11</text>
<text x="105.2" y="67.9">7</text>
<text x="11.1" y="77.7">B10</text>
<text x="11.9" y="72.8">B9</text>
<text x="25.2" y="72.8">151</text>
<text x="25.2" y="77.7">151</text>
<text x="41.2" y="72.8">285.50</text>
<text x="41.2" y="77.7">253.50</text>
<text x="70.5" y="72.8">5.10 THRU /</text>
<text x="70.5" y="77.7">5.10 THRU /</text>
<text x="97.5" y="72.8">11</text>
<text x="97.5" y="77.7">11</text>
<text x="105.2" y="72.8">7</text>
<text x="105.2" y="77.7">7</text>
<text x="11.1" y="82.7">B11</text>
<text x="25.2" y="82.7">151</text>
<text x="41.2" y="82.7">165.50</text>
<text x="70.5" y="82.7">5.10 THRU /</text>
<text x="97.5" y="82.7">11</text>
<text x="105.2" y="82.7">7</text>
<text x="11.1" y="87.6">B12</text>
<text x="25.2" y="87.6">151</text>
<text x="41.2" y="87.6">133.50</text>
<text x="70.5" y="87.6">5.10 THRU /</text>
<text x="97.5" y="87.6">11</text>
<text x="105.2" y="87.6">7</text>
<text x="11.1" y="92.5">B13</text>
<text x="25.2" y="92.5">187</text>
<text x="41.2" y="92.5">285.50</text>
<text x="70.5" y="92.5">5.10 THRU /</text>
<text x="97.5" y="92.5">11</text>
<text x="105.2" y="92.5">7</text>
<text x="11.1" y="97.4">B14</text>
<text x="25.2" y="97.4">187</text>
<text x="41.2" y="97.4">253.50</text>
<text x="70.5" y="97.4">5.10 THRU /</text>
<text x="97.5" y="97.4">11</text>
<text x="105.2" y="97.4">7</text>
<text x="11.1" y="102.3">B15</text>
<text x="11.1" y="107.2">B16</text>
<text x="25.2" y="102.3">187</text>
<text x="25.2" y="107.2">187</text>
<text x="41.2" y="102.3">165.50</text>
<text x="41.2" y="107.2">133.50</text>
<text x="70.5" y="102.3">5.10 THRU /</text>
<text x="70.5" y="107.2">5.10 THRU /</text>
<text x="97.5" y="102.3">11</text>
<text x="97.5" y="107.2">11</text>
<text x="105.2" y="102.3">7</text>
<text x="105.2" y="107.2">7</text>
<text x="11.5" y="112.1">C1</text>
<text x="26" y="112.1">68</text>
<text x="41.2" y="112.1">284.50</text>
<text x="64.3" y="112.1">4.20 THRU ALL / M5x0.8 - 6H THRU ALL</text>
<text x="11.5" y="117">C2</text>
<text x="26" y="117">68</text>
<text x="41.2" y="117">224.50</text>
<text x="64.3" y="117">4.20 THRU ALL / M5x0.8 - 6H THRU ALL</text>
<text x="11.5" y="121.9">C3</text>
<text x="26" y="121.9">68</text>
<text x="41.2" y="121.9">164.50</text>
<text x="64.3" y="121.9">4.20 THRU ALL / M5x0.8 - 6H THRU ALL</text>
<text x="11.5" y="126.8">C4</text>
<text x="11.5" y="131.7">C5</text>
<text x="26" y="126.8">68</text>
<text x="26" y="131.7">68</text>
<text x="41.2" y="126.8">104.50</text>
<text x="41.9" y="131.7">44.50</text>
<text x="64.3" y="126.8">4.20 THRU ALL / M5x0.8 - 6H THRU ALL</text>
<text x="64.3" y="131.7">4.20 THRU ALL / M5x0.8 - 6H THRU ALL</text>
<text x="11.5" y="136.7">C6</text>
<text x="25.2" y="136.7">174</text>
<text x="41.2" y="136.7">284.50</text>
<text x="64.3" y="136.7">4.20 THRU ALL / M5x0.8 - 6H THRU ALL</text>
<text x="11.5" y="141.6">C7</text>
<text x="25.2" y="141.6">174</text>
<text x="41.2" y="141.6">224.50</text>
<text x="64.3" y="141.6">4.20 THRU ALL / M5x0.8 - 6H THRU ALL</text>
<text x="11.5" y="146.5">C8</text>
<text x="25.2" y="146.5">174</text>
<text x="41.2" y="146.5">164.50</text>
<text x="64.3" y="146.5">4.20 THRU ALL / M5x0.8 - 6H THRU ALL</text>
<text x="11.5" y="151.4">C9</text>
<text x="25.2" y="151.4">174</text>
<text x="41.2" y="151.4">104.50</text>
<text x="64.3" y="151.4">4.20 THRU ALL / M5x0.8 - 6H THRU ALL</text>
<text x="10.8" y="156.3">C10</text>
<text x="11.6" y="161.2">D1</text>
<text x="25.2" y="156.3">174</text>
<text x="26" y="161.2">98</text>
<text x="41.2" y="161.2">304.50</text>
<text x="41.9" y="156.3">44.50</text>
<text x="64.3" y="156.3">4.20 THRU ALL / M5x0.8 - 6H THRU ALL</text>
<text x="64.3" y="161.2">5.00 THRU ALL / M6x1.0 - 6H THRU ALL</text>
<text x="11.6" y="166.1">D2</text>
<text x="26" y="166.1">98</text>
<text x="43.9" y="166.1">56</text>
<text x="64.3" y="166.1">5.00 THRU ALL / M6x1.0 - 6H THRU ALL</text>
<text x="11.6" y="171">D3</text>
<text x="26" y="171">98</text>
<text x="43.9" y="171">43</text>
<text x="64.3" y="171">5.00 THRU ALL / M6x1.0 - 6H THRU ALL</text>
<text x="11.6" y="175.9">D4</text>
<text x="25.2" y="175.9">144</text>
<text x="41.2" y="175.9">304.50</text>
<text x="64.3" y="175.9">5.00 THRU ALL / M6x1.0 - 6H THRU ALL</text>
<text x="11.6" y="180.8">D5</text>
<text x="11.6" y="185.7">D6</text>
<text x="25.2" y="180.8">144</text>
<text x="25.2" y="185.7">144</text>
<text x="43.9" y="180.8">56</text>
<text x="43.9" y="185.7">43</text>
<text x="64.3" y="180.8">5.00 THRU ALL / M6x1.0 - 6H THRU ALL</text>
<text x="64.3" y="185.8">5.00 THRU ALL / M6x1.0 - 6H THRU ALL</text>
<text x="11.9" y="190.7">E1</text>
<text x="23.3" y="190.7">103.50</text>
<text x="41.9" y="190.7">25.85</text>
<text x="65" y="190.7">5.50 THRU ALL /</text>
<text x="96" y="190.7">12.24</text>
<text x="107.6" y="190.7">4.08</text>
<text x="11.9" y="195.6">E2</text>
<text x="25.2" y="195.6">121</text>
<text x="41.9" y="195.6">25.85</text>
<text x="65" y="195.6">5.50 THRU ALL /</text>
<text x="96" y="195.6">12.24</text>
<text x="107.6" y="195.6">4.08</text>
<text x="11.9" y="200.5">E3</text>
<text x="23.3" y="200.5">138.50</text>
<text x="41.9" y="200.5">25.85</text>
<text x="65" y="200.5">5.50 THRU ALL /</text>
<text x="96" y="200.5">12.24</text>
<text x="107.6" y="200.5">4.08</text>
</g>
<g font-size="2" fill="#808080">
<text x="167" y="188.7">DRAWING NAME:</text>
<text x="232.2" y="188.7">DRAWING #:</text>
<text x="167.5" y="195">SCALE:</text>
<text x="200" y="195">SHEET SIZE:</text>
<text x="232.4" y="195">DATE:</text>
<text x="167.3" y="200.8">DRAWN:</text>
<text x="200" y="200.8">DIM UNITS:</text>
<text x="232.2" y="201.3">REVISION:</text>
<text x="167.1" y="207.1">MATERIAL:</text>
<text x="222.2" y="207.1">FINISH:</text>
</g>
</svg>
